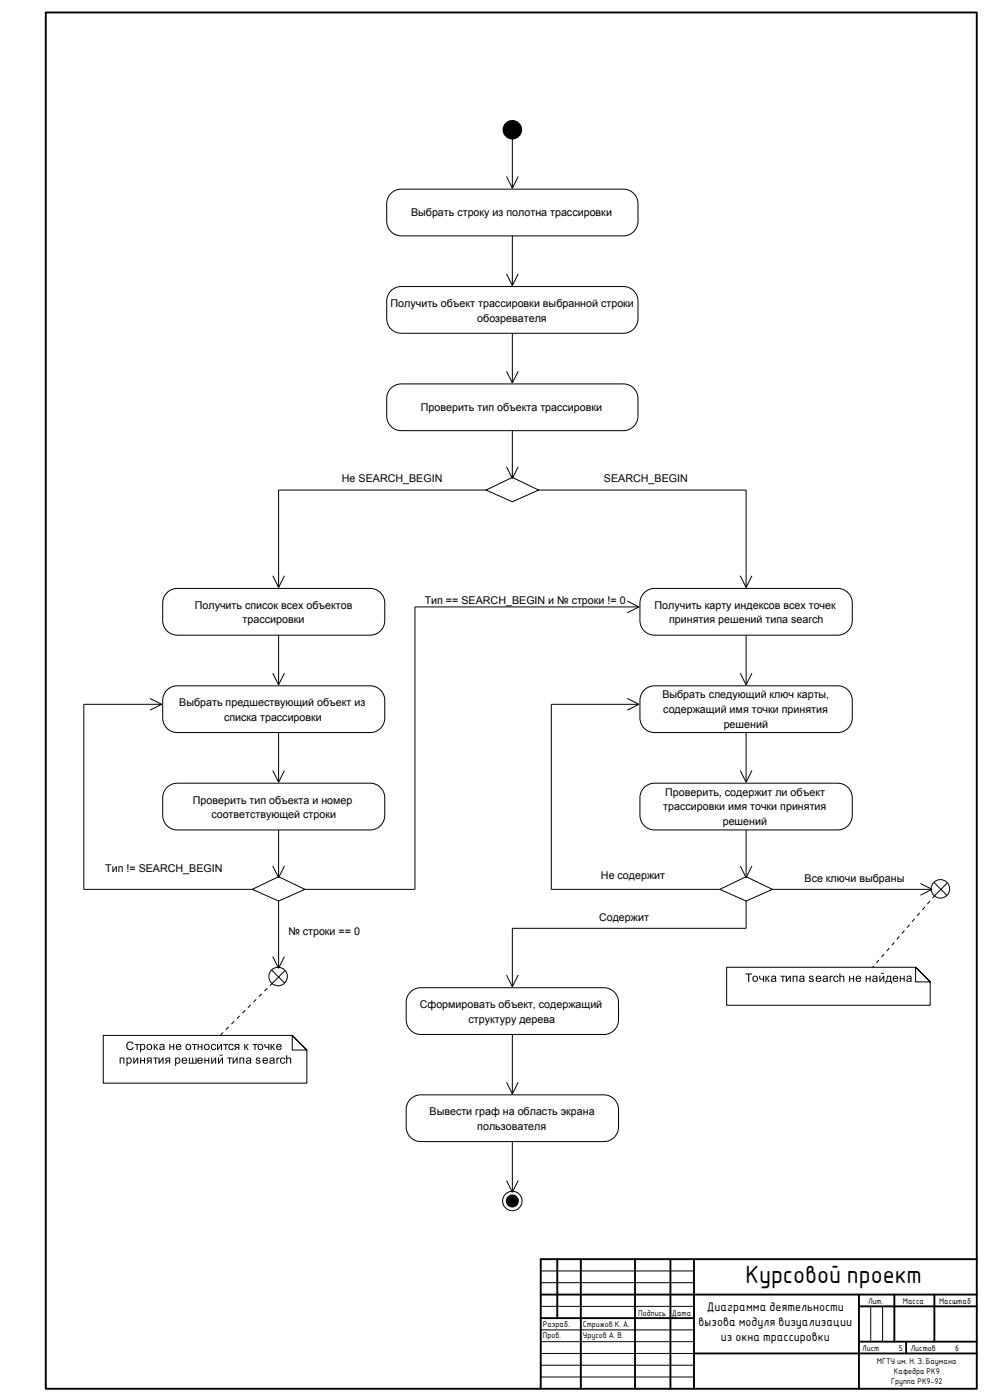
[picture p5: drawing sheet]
<svg xmlns="http://www.w3.org/2000/svg" width="420mm" height="594mm" viewBox="0 0 420 594" stroke-linecap="round" stroke-linejoin="round" font-family="sans-serif">
<g fill="none" stroke="#000" stroke-width=".8">
<path d="M19.4 5.3h395v583.9h-395zM236.4 534.2v25.1M246.4 534.2v55M269.4 534.2v55M284.4 534.2v55M294.4 534.2v55M414.4 534.2h-185v55M229.4 549.3h185M229.4 559.3h65M364.4 554.3h50M364.4 549.3v39.9M379.4 549.3v20"/>
<path d="M396.4 549.3v20M294.4 574.3h120M364.4 569.3h50M384.4 569.3v5"/>
</g>
<path d="M229.4 539.2h65M229.4 544.2h65M229.4 554.3h65M369.4 554.3v15M374.4 554.3v15M229.4 564.3h65M229.4 569.3h65M229.4 574.3h65M229.4 579.2h65M229.4 584.2h65" fill="none" stroke="#000" stroke-width=".42"/>
<path d="M34.7 50.1h370.3v465.3h-370.3z" fill="#fff"/>
<g fill="#000">
<path d="M316.2 413h2.8v.5h-1.1v3.1h-.5v-3.1h-1.2zM319.2 415.3a1.28 1.28 0 0 1 2.5 0 1.28 1.28 0 0 1-2.5 0zM319.8 414.6a.89 .89 0 0 0-.1 1.3 .89 .89 0 0 0 1.3-.1 .88 .88 0 0 0 0-1.1 .88 .88 0 0 0-1.2-.1zM322.1 414h.4a.86 .86 0 0 0 .6 1.3l.6-.1v-1.2h.5v2.6h-.5v-1.1l-.9 .2-.6-.4zM324.7 414h.4v1.1l.9-1 .5-.1v.4l-.4 .1a.71 .71 0 0 0-.4 .7 .71 .71 0 0 0 .4 .6l.5 .8h-.5l-1-1.2v1.2h-.4zM327.3 414.3l1.2-.3a.76 .76 0 0 1 .8 .9l.1 1.7h-.4l-.1-.3a.88 .88 0 0 1-1.4 .3 .88 .88 0 0 1 0-1.4l1.1-.2a.56 .56 0 0 0-.4-.7 .56 .56 0 0 0-.7 .5l-.4-.1zM327.6 415.6a.57 .57 0 0 0 .7 .7 .57 .57 0 0 0 .3-.9zM331.1 414h2.1v.4h-.9v2.2h-.4v-2.2h-.8zM333.4 414h.4v2l1.2-2h.5v2.6h-.4v-2l-1.2 2h-.5zM336.3 414h2v2.6h-.4v-2.2h-1.2v2.2h-.4zM339.3 414.3l1.2-.3a.76 .76 0 0 1 .8 .9l.1 1.7h-.5l-.1-.3a.88 .88 0 0 1-1.3 .3 .88 .88 0 0 1 0-1.4l1.1-.2a.56 .56 0 0 0-.4-.7 .56 .56 0 0 0-.7 .5l-.4-.1zM339.6 415.6a.57 .57 0 0 0 .7 .7 .57 .57 0 0 0 .3-.9zM343.4 414.2l.7-.2 .8 .1 .3 .6-1-.4-.5 .2 .5 .5a.91 .91 0 0 1 1 1.2 .91 .91 0 0 1-1.5 .3l-.6-.7h.5l.3 .4a.48 .48 0 0 0 .8 0 .48 .48 0 0 0-.5-.7 .81 .81 0 0 1-.8-.3 .81 .81 0 0 1 0-1zM346.4 414.3a1.2 1.2 0 0 1 1.4-.2 1.2 1.2 0 0 1 .6 1.3h-1.9a.75 .75 0 0 0 .6 .9 .75 .75 0 0 0 .9-.5h.4a1.3 1.3 0 0 1-2 .6 1.3 1.3 0 0 1 0-2.1zM346.7 414.5l-.2 .6h1.5a.71 .71 0 0 0-.5-.7 .71 .71 0 0 0-.8 .1zM349.2 414.3l1.2-.3a.76 .76 0 0 1 .8 .9l.1 1.7h-.5v-.3a.88 .88 0 0 1-1.4 .3 .88 .88 0 0 1 0-1.4l1.1-.2a.57 .57 0 0 0-.4-.7 .57 .57 0 0 0-.7 .5l-.4-.1zM349.5 415.6a.57 .57 0 0 0 .7 .7 .57 .57 0 0 0 .3-.9zM352 414h.4v.4l.4-.4h.4v.5a.57 .57 0 0 0-.7 .1 .57 .57 0 0 0-.1 .6v1.4h-.4zM353.9 414.2a1.1 1.1 0 0 1 1.8 .6h-.4a.77 .77 0 0 0-1.1-.4 .77 .77 0 0 0-.2 1.2 .67 .67 0 0 0 .6 .7 .67 .67 0 0 0 .7-.7l.4 .1a1.25 1.25 0 0 1-1.9 .6 1.25 1.25 0 0 1 .1-2.1zM356.1 413h.4v1.3a.92 .92 0 0 1 1.1-.3 .92 .92 0 0 1 .6 1v1.6h-.4v-1.6a.63 .63 0 0 0-.8-.7 .63 .63 0 0 0-.5 .9v1.4h-.4zM360.2 414h.5v1.1h1.2v-1.1h.4v2.6h-.4v-1.2h-1.2v1.2h-.5zM363.3 414.3a1.2 1.2 0 0 1 1.5-.2 1.2 1.2 0 0 1 .6 1.3h-2a.75 .75 0 0 0 .6 .9 .75 .75 0 0 0 .9-.5h.4a1.3 1.3 0 0 1-1.9 .6 1.3 1.3 0 0 1-.1-2.1zM363.7 414.5l-.2 .6h1.4a.71 .71 0 0 0-.4-.7 .71 .71 0 0 0-.8 .1zM367.3 414h.4v1.1h1.2v-1.1h.4v2.6h-.4v-1.2h-1.2v1.2h-.4zM370.3 414.3l1.2-.3a.76 .76 0 0 1 .7 .9l.2 1.7h-.5l-.1-.3a.88 .88 0 0 1-1.3 .3 .88 .88 0 0 1 0-1.4l1.1-.2a.56 .56 0 0 0-.4-.7 .56 .56 0 0 0-.7 .5l-.4-.1zM370.6 415.6a.57 .57 0 0 0 .7 .7 .57 .57 0 0 0 .3-.9zM373.1 414h.4v2l1.2-2h.5v2.6h-.5v-2l-1.2 2h-.4zM373.7 412.7h.3a.43 .43 0 0 0 .4 .3 .43 .43 0 0 0 .4-.3h.3a.72 .72 0 0 1-.7 .6 .72 .72 0 0 1-.7-.6zM376.3 414h1.8l.3 3.3h-.4v-.7h-2v.7h-.4v-1.1l.5-.6zM376.6 414.4l-.3 1.8h1.3v-1.8zM379 414.3a1.2 1.2 0 0 1 1.5-.2 1.2 1.2 0 0 1 .6 1.3h-2a.75 .75 0 0 0 .6 .9 .75 .75 0 0 0 .9-.5h.4a1.3 1.3 0 0 1-1.9 .6 1.3 1.3 0 0 1-.1-2.1zM379.4 414.5l-.2 .6h1.4a.71 .71 0 0 0-.4-.7 .71 .71 0 0 0-.8 .1zM381.7 414h.5v1.1h1.2v-1.1h.4v2.6h-.4v-1.2h-1.2v1.2h-.5zM384.8 414.2l1.1-.2a.76 .76 0 0 1 .8 .9l.1 1.7h-.4l-.1-.3a.88 .88 0 0 1-1.3 .3 .88 .88 0 0 1-.1-1.4l1.2-.2a.57 .57 0 0 0-.5-.7 .57 .57 0 0 0-.6 .5l-.5-.1zM385.1 415.6a.57 .57 0 0 0 .7 .7 .57 .57 0 0 0 .3-.9z"/>
<path d="M50.8 448.7h2v2.6h-.4v-2.2h-1.2v2.2h-.4zM53.6 448.7h.4v.4a1.18 1.18 0 0 1 1.9 .9 1.18 1.18 0 0 1-1.8 1v1.3h-.5zM54.3 449.3a.88 .88 0 0 0-.3 1.2 .88 .88 0 0 0 1.2 .2 .88 .88 0 0 0 .3-1.2 .88 .88 0 0 0-1.2-.2zM56.5 448.7h.5v2l1.2-2h.5v2.6h-.5v-2l-1.2 2h-.5zM59.4 448.7h.5v1.1h1.2v-1.1h.4v2.6h-.4v-1.2h-1.2v1.2h-.5zM62.5 448.9l1.8-.2v2.6h-.4v-1h-.6l-.7 1h-.5l.9-1.1a.76 .76 0 0 1-.7-.4 .76 .76 0 0 1 .2-.9zM62.8 449.2v.6l1.1 .1v-.8zM65 448.7h2.1v.4h-.9v2.2h-.4v-2.2h-.8zM67.3 448.7h.4v2l1.2-2h.5v2.6h-.4v-2l-1.3 2h-.4zM70.3 448.9l1.9-.2v2.6h-.4v-1h-.6l-.7 1h-.6l.9-1.1a.76 .76 0 0 1-.7-.4 .76 .76 0 0 1 .2-.9zM70.6 449.2l.1 .6 1.1 .1v-.8zM74.3 448.7h.4v.4a1.18 1.18 0 0 1 1.9 .9 1.18 1.18 0 0 1-1.9 1v1.3h-.4zM74.9 449.3a.88 .88 0 0 0-.3 1.2 .88 .88 0 0 0 1.3 .2 .88 .88 0 0 0 .3-1.2 .88 .88 0 0 0-1.3-.2zM77.4 449a1.2 1.2 0 0 1 1.4-.2 1.2 1.2 0 0 1 .6 1.3h-1.9a.75 .75 0 0 0 .6 .9 .75 .75 0 0 0 .9-.5h.4a1.3 1.3 0 0 1-2 .6 1.3 1.3 0 0 1 0-2.1zM77.8 449.2l-.3 .6h1.5a.71 .71 0 0 0-.5-.7 .71 .71 0 0 0-.7 .1zM80.1 448.7h.4v2.2h1v-2.2h.5v2.2h1v-2.2h.4v2.6h-3.3zM84 449a1.2 1.2 0 0 1 1.4-.2 1.2 1.2 0 0 1 .6 1.3h-1.9a.75 .75 0 0 0 .6 .9 .75 .75 0 0 0 .9-.5h.4a1.3 1.3 0 0 1-2 .6 1.3 1.3 0 0 1 0-2.1zM84.4 449.2l-.3 .6h1.5a.71 .71 0 0 0-.4-.7 .71 .71 0 0 0-.8 .1zM86.7 448.7h.4v1.1h1.3v-1.1h.4v2.6h-.4v-1.2h-1.3v1.2h-.4zM89.6 448.7h.4v2l1.2-2h.5v2.6h-.4v-2l-1.2 2h-.5zM92.5 448.7h.4v2l1.2-2h.5v2.6h-.4v-2l-1.2 2h-.5zM93.1 447.4h.3a.43 .43 0 0 0 .4 .3 .43 .43 0 0 0 .4-.3h.3a.72 .72 0 0 1-.7 .6 .72 .72 0 0 1-.7-.6zM96.4 448.7h2.1v.4h-.9v2.2h-.4v-2.2h-.8zM98.7 448.7h.4v2l1.2-2h.5v2.6h-.4v-2l-1.2 2h-.5zM101.6 448.7h2v2.6h-.4v-2.2h-1.2v2.2h-.4zM104.7 448.9l1.1-.2a.76 .76 0 0 1 .8 .9l.1 1.7h-.5v-.3a.88 .88 0 0 1-1.4 .3 .88 .88 0 0 1 0-1.4l1.1-.2a.56 .56 0 0 0-.4-.7 .56 .56 0 0 0-.7 .5h-.4zM104.9 450.3a.57 .57 0 0 0 .7 .7 .57 .57 0 0 0 .3-.9zM108.7 448.9l.8-.2 .7 .2 .3 .5-1-.4-.5 .2 .5 .5a.91 .91 0 0 1 1 1.2 .91 .91 0 0 1-1.5 .4l-.6-.8h.5l.3 .4a.48 .48 0 0 0 .8 0 .48 .48 0 0 0-.5-.7 .81 .81 0 0 1-.8-.3 .81 .81 0 0 1 0-1zM111.7 449a1.2 1.2 0 0 1 1.4-.2 1.2 1.2 0 0 1 .6 1.3h-1.9a.75 .75 0 0 0 .6 .9 .75 .75 0 0 0 .9-.5h.4a1.3 1.3 0 0 1-2 .6 1.3 1.3 0 0 1 0-2.1zM112 449.2l-.2 .6h1.5a.71 .71 0 0 0-.5-.7 .71 .71 0 0 0-.8 .1zM114.6 448.9l1.1-.2a.76 .76 0 0 1 .8 .9l.1 1.7h-.4l-.1-.3a.88 .88 0 0 1-1.4 .3 .88 .88 0 0 1 0-1.4l1.1-.2a.57 .57 0 0 0-.4-.7 .57 .57 0 0 0-.7 .5h-.4zM114.8 450.3a.57 .57 0 0 0 .7 .7 .57 .57 0 0 0 .3-.9zM117.3 448.7h.4v.4l.4-.4h.4v.5a.57 .57 0 0 0-.7 .1 .57 .57 0 0 0-.1 .6v1.4h-.4zM119.2 448.9a1.1 1.1 0 0 1 1.8 .6h-.4a.77 .77 0 0 0-1.1-.4 .77 .77 0 0 0-.2 1.2 .67 .67 0 0 0 .6 .7 .67 .67 0 0 0 .7-.7l.4 .1a1.25 1.25 0 0 1-1.9 .6 1.25 1.25 0 0 1 .1-2.1zM121.4 447.7h.4v1.3a.92 .92 0 0 1 1.1-.3 .92 .92 0 0 1 .6 1v1.6h-.4v-1.6a.63 .63 0 0 0-.8-.7 .63 .63 0 0 0-.5 .9v1.4h-.4z"/>
<path d="M54.1 442.3a1.55 1.55 0 0 1 2.5 .6l-.4 .1a1.21 1.21 0 0 0-1.7-.5 1.21 1.21 0 0 0-.4 1.8 1.08 1.08 0 0 0 1.1 .9 1.08 1.08 0 0 0 1-.9l.5 .1a1.71 1.71 0 0 1-2.5 .9 1.71 1.71 0 0 1-.4-2.6zM57.1 442.9h2.1v.4h-.8v2.2h-.4v-2.2h-.9zM59.4 442.9h.4v.4a1.18 1.18 0 0 1 1.9 .9 1.18 1.18 0 0 1-1.8 1v1.3h-.5zM60 443.5a.88 .88 0 0 0-.2 1.2 .88 .88 0 0 0 1.2 .3 .88 .88 0 0 0 .3-1.3 .88 .88 0 0 0-1.3-.2zM62.2 444.2a1.28 1.28 0 0 1 2.5 0 1.28 1.28 0 0 1-2.5 0zM62.8 443.5a.89 .89 0 0 0-.1 1.3 .89 .89 0 0 0 1.3 0 .88 .88 0 0 0 0-1.2 .88 .88 0 0 0-1.2-.1zM65.2 442.9h.5v1.1l.8-1 .5-.1v.4l-.4 .1a.71 .71 0 0 0-.4 .7 .71 .71 0 0 0 .4 .6l.5 .8h-.5l-.9-1.2v1.2h-.5zM67.9 443.1l1.1-.2a.76 .76 0 0 1 .8 .9l.1 1.7h-.4l-.1-.3a.88 .88 0 0 1-1.4 .3 .88 .88 0 0 1 0-1.4l1.1-.2a.56 .56 0 0 0-.4-.7 .56 .56 0 0 0-.7 .5h-.4zM68.1 444.5a.57 .57 0 0 0 .7 .7 .57 .57 0 0 0 .4-.9zM71.8 442.9h.5v1.1h1.2v-1.1h.4v2.6h-.4v-1.1h-1.2v1.1h-.5zM74.9 443.2a1.2 1.2 0 0 1 1.4-.2 1.2 1.2 0 0 1 .6 1.3h-1.9a.75 .75 0 0 0 .6 .9 .75 .75 0 0 0 .9-.5h.4a1.3 1.3 0 0 1-1.9 .6 1.3 1.3 0 0 1-.1-2.1zM75.3 443.4l-.2 .6h1.4a.71 .71 0 0 0-.4-.7 .71 .71 0 0 0-.8 .1zM78.7 444.2a1.3 1.3 0 0 1 2.6 0 1.3 1.3 0 0 1-2.6 0zM79.4 443.5a.89 .89 0 0 0-.2 1.3 .89 .89 0 0 0 1.4 0 .88 .88 0 0 0-.1-1.2 .88 .88 0 0 0-1.1-.1zM81.5 442.9h2.1v.4h-.8v2.2h-.5v-2.2h-.8zM83.8 442.9h.5v1.1h1.2v-1.1h.4v2.6h-.4v-1.1h-1.2v1.1h-.5zM86.5 444.2a1.3 1.3 0 0 1 2.6 0 1.3 1.3 0 0 1-2.6 0zM87.2 443.5a.89 .89 0 0 0-.1 1.3 .89 .89 0 0 0 1.3 0 .88 .88 0 0 0 0-1.2 .88 .88 0 0 0-1.2-.1zM89.8 443.2a1.1 1.1 0 0 1 1.9 .5l-.5 .1a.77 .77 0 0 0-1.1-.4 .77 .77 0 0 0-.2 1.1 .67 .67 0 0 0 .7 .7 .67 .67 0 0 0 .7-.6h.4a1.25 1.25 0 0 1-2 .6 1.25 1.25 0 0 1 .1-2zM92.1 442.9h.4v2l1.2-2h.5v2.6h-.4v-1.9l-1.3 1.9h-.4zM94.7 442.9h2.1v.4h-.8v2.2h-.4v-2.2h-.9zM97.3 443.2a1.1 1.1 0 0 1 1.8 .5l-.4 .1a.77 .77 0 0 0-1.1-.4 .77 .77 0 0 0-.2 1.1 .67 .67 0 0 0 .6 .7 .67 .67 0 0 0 .7-.6h.4a1.25 1.25 0 0 1-1.9 .6 1.25 1.25 0 0 1 .1-2zM99.7 443.1l1.8-.2v2.6h-.4v-1l-.6 .1-.7 .9h-.5l.9-1a.76 .76 0 0 1-.7-.5 .76 .76 0 0 1 .2-.9zM100 443.4v.6l1.1 .1v-.8zM103.6 442.9h.5v1.1l.8-1 .5-.1v.4l-.4 .1a.71 .71 0 0 0-.4 .7 .71 .71 0 0 0 .4 .6l.5 .8h-.5l-.9-1.2v1.2h-.5zM107.1 442.9h2.1v.4h-.8v2.2h-.4v-2.2h-.9zM109.3 444.2a1.28 1.28 0 0 1 2.5 0 1.28 1.28 0 0 1-2.5 0zM109.9 443.5a.89 .89 0 0 0-.1 1.3 .89 .89 0 0 0 1.3 0 .88 .88 0 0 0 0-1.2 .88 .88 0 0 0-1.2-.1zM112.2 442.9h.4a.87 .87 0 0 0 .6 1.3l.6-.1v-1.2h.4v2.6h-.4v-1l-.9 .1-.6-.4zM114.8 442.9h.4v1.1l.9-1 .5-.1v.4l-.4 .1a.71 .71 0 0 0-.4 .7 .71 .71 0 0 0 .4 .6l.5 .8h-.5l-1-1.2v1.2h-.4zM117.5 443.2a1.2 1.2 0 0 1 1.4-.2 1.2 1.2 0 0 1 .6 1.3h-1.9a.75 .75 0 0 0 .6 .9 .75 .75 0 0 0 .8-.5h.5a1.3 1.3 0 0 1-2 .6 1.3 1.3 0 0 1 0-2.1zM117.8 443.4l-.2 .6h1.4a.71 .71 0 0 0-.4-.7 .71 .71 0 0 0-.8 .1z"/>
<circle cx="217.4" cy="55" r="4.1"/>
<circle cx="217.4" cy="509.6" r="2.75"/>
</g>
<g fill="none" stroke="#000" stroke-width=".42">
<path d="M217.4 58.8v21M214.9 74.9l2.5 4.9M219.8 74.9l-2.4 4.9M165.9 82.1l2.4-1.5 2-.4h94.2a6.2 6.2 0 0 1 6.2 6.2v7.5a6.2 6.2 0 0 1-6.2 6.2h-94.2a6.2 6.2 0 0 1-6.2-6.2v-8.5l.6-1.8zM214.9 116.2l2.5 5M217.4 100.1v21.1M219.8 116.2l-2.4 5M165.9 123.4l2.4-1.5 2-.3h94.2a6.2 6.2 0 0 1 6.2 6.2v7.4a6.2 6.2 0 0 1-6.2 6.2h-94.2a6.2 6.2 0 0 1-6.2-6.2v-8.4l.6-1.9zM214.9 157.5l2.5 5M217.4 141.4v21.1M219.8 157.5l-2.4 5M165.9 164.7l2.4-1.5 2-.3h94.2a6.2 6.2 0 0 1 6.2 6.2v7.4a6.2 6.2 0 0 1-6.2 6.2h-94.2a6.2 6.2 0 0 1-6.2-6.2v-8.4l.6-1.9z"/>
<path d="M214.9 198l2.5 5M217.4 182.7v20.3M219.8 198l-2.4 5M206.2 207.9h-88v41.3M206.2 207.9l11.2-5.3 11.1 5.3-11.1 5zM228.1 207.9h88.4v41.3M70.8 251.5l2.5-1.5 1.9-.3h81.8a6.2 6.2 0 0 1 6.2 6.2v7.4a6.2 6.2 0 0 1-6.2 6.2h-81.8a6.2 6.2 0 0 1-6.2-6.2l.1-8.4 .6-1.9zM115.7 244.3l2.5 4.9M120.7 244.3l-2.5 4.9M266.1 255l5 2.5M271.1 257.5h-95.1v119.8h-47.1M271.1 257.5l-5 2.5"/>
<path d="M273.3 251.5l2.4-1.5 2-.3h77.7a6.2 6.2 0 0 1 6.2 6.2v7.4a6.2 6.2 0 0 1-6.2 6.2h-77.7a6.2 6.2 0 0 1-6.2-6.2l.1-8.4 .6-1.9zM314 244.3l2.5 4.9M319 244.3l-2.5 4.9M118.2 269.5v21.1M316.5 269.5v21.1M63.7 296.4l4.9 2.4M68.6 298.8h-33v78.5h71.4M68.6 298.8l-4.9 2.5M70.8 292.8l2.5-1.5 1.9-.3h81.8a6.2 6.2 0 0 1 6.2 6.2v7.4a6.2 6.2 0 0 1-6.2 6.2h-81.8a6.2 6.2 0 0 1-6.2-6.2l.1-8.4 .6-1.9zM115.7 285.6l2.5 5M120.7 285.6l-2.5 5M266.1 296.4l5 2.4"/>
<path d="M271.1 298.8h-37.2v78.5h71.5M271.1 298.8l-5 2.5M273.3 292.8l2.4-1.5 2-.3h77.7a6.2 6.2 0 0 1 6.2 6.2v7.4a6.2 6.2 0 0 1-6.2 6.2h-77.7a6.2 6.2 0 0 1-6.2-6.2l.1-8.4 .6-1.9zM314 285.6l2.5 5M319 285.6l-2.5 5M118.2 310.8v21.1M316.5 310.8v21.1M70.8 334.1l2.5-1.5 1.9-.3h81.8a6.2 6.2 0 0 1 6.2 6.2v7.4a6.2 6.2 0 0 1-6.2 6.2h-81.8a6.2 6.2 0 0 1-6.2-6.2l.1-8.4 .6-1.9zM115.7 326.9l2.5 5M120.7 326.9l-2.5 5M273.3 334.1l2.4-1.5 2-.3h77.7a6.2 6.2 0 0 1 6.2 6.2v7.4a6.2 6.2 0 0 1-6.2 6.2h-77.7a6.2 6.2 0 0 1-6.2-6.2l.1-8.4 .6-1.9zM314 326.9l2.5 5"/>
<path d="M319 326.9l-2.5 5M118.2 352.1v20.3M316.5 352.1v20.3M107 377.3l11.2-5.3 11.1 5.3-11.1 5zM115.7 367.4l2.5 5M120.7 367.4l-2.5 5M305.4 377.3l11.1-5.3 11.2 5.3-11.2 5zM314 367.4l2.5 5M319 367.4l-2.5 5M327.7 377.3h67.8M390.5 374.9l5 2.4M395.5 377.3l-5 2.5"/>
<path d="M396.2 374.4l5.6 5.6M401.8 374.7l-5.3 5.3M118.2 381.9v28.9M316.5 381.9v12h-99.1v24.8M115.3 411.6l5.5 5.6M115.7 405.9l2.5 4.9M120.7 405.9l-2.5 4.9M120.8 411.9l-5.2 5.3M214.9 413.7l2.5 5M219.8 413.7l-2.4 5M308.3 410.4h80.1l6.2 6.2h-6.2v-6.2l6.2 6.2v9.9h-86.3zM43.8 439.3h80.2l6.2 6.2h-6.2v-6.2l6.2 6.2v14.1h-86.4z"/>
<path d="M174.1 420.9l2.5-1.5 1.9-.3h77.7a6.2 6.2 0 0 1 6.2 6.2v7.4a6.2 6.2 0 0 1-6.2 6.2h-77.7a6.2 6.2 0 0 1-6.2-6.2l.1-8.4 .6-1.9zM217.4 438.9v25.2M214.9 459.2l2.5 4.9M219.8 459.2l-2.4 4.9M174.1 466.3l2.5-1.5 1.9-.3h77.7a6.2 6.2 0 0 1 6.2 6.2v7.5a6.2 6.2 0 0 1-6.2 6.2h-77.7a6.2 6.2 0 0 1-6.2-6.2l.1-8.5 .6-1.8zM217.4 484.4v21.4M214.9 500.9l2.5 4.9M219.8 500.9l-2.4 4.9"/>
<circle cx="399" cy="377.1" r="3.9"/>
<circle cx="118" cy="414.3" r="3.9"/>
<circle cx="217.4" cy="509.6" r="4.1"/>
</g>
<path d="M396.7 379.8l-26.5 30.6M115.7 417l-22.3 22.3" fill="none" stroke="#000" stroke-width=".42" stroke-dasharray="1.7 1.7" stroke-linecap="butt"/>
<text font-size="10.2" x="316.2" y="544.5">Курсовой проект</text>
<g font-size="5.1">
<text x="299.8" y="556.4">Диаграмма деятельности</text>
<text x="296.4" y="562.8">вызова модуля визуализации</text>
<text x="305.8" y="569.1">из окна трассировки</text>
</g>
<g font-size="4.5">
<text x="174.4" y="91.8">Выбрать строку из полотна трассировки</text>
<text x="165.7" y="130.2">Получить объект трассировки выбранной строки</text>
<text x="202.5" y="136.4">обозревателя</text>
<text x="178.5" y="174.5">Проверить тип объекта трассировки</text>
<text x="145.1" y="204.6">Не SEARCH_BEGIN</text>
<text x="256.2" y="204.6">SEARCH_BEGIN</text>
<text x="180.2" y="256.3">Тип == SEARCH_BEGIN и № строки != 0</text>
<text x="82.7" y="258.3">Получить список всех объектов</text>
<text x="277.7" y="258.3">Получить карту индексов всех точек</text>
<text x="102.9" y="264.5">трассировки</text>
<text x="283.9" y="264.5">принятия решений типа search</text>
<text x="76" y="299.7">Выбрать предшествующий объект из</text>
<text x="281" y="296.4">Выбрать следующий ключ карты,</text>
<text x="95.1" y="305.9">списка трассировки</text>
<text x="281.4" y="302.6">содержащий имя точки принятия</text>
<text x="307" y="308.7">решений</text>
<text x="81.8" y="341">Проверить тип объекта и номер</text>
<text x="282.2" y="337.7">Проверить, содержит ли объект</text>
<text x="89.7" y="347.2">соответствующей строки</text>
<text x="281.4" y="343.9">трассировки имя точки принятия</text>
<text x="306.6" y="350.1">решений</text>
<text x="44.6" y="369.9">Тип != SEARCH_BEGIN</text>
<text x="255" y="372.8">Не содержит</text>
<text x="341.3" y="374">Все ключи выбраны</text>
<text x="254.1" y="390.6">Содержит</text>
<text x="122.3" y="396.8">№ строки == 0</text>
<text x="178.1" y="427.8">Сформировать объект, содержащий</text>
<text x="198.8" y="433.9">структуру дерева</text>
<text x="182.2" y="473.2">Вывести граф на область экрана</text>
<text x="202.5" y="479.4">пользователя</text>
</g>
<g font-size="3.4">
<text x="368.3" y="553.1">Лит.</text>
<text x="383.1" y="553.1">Масса</text>
<text x="398.4" y="553.1">Масштаб</text>
<text x="230.3" y="563">Разраб.</text>
<text x="247.2" y="562.9">Стрижов К. А.</text>
<text x="270.7" y="558.2">Подпись</text>
<text x="285.1" y="558.3">Дата</text>
<text x="230.3" y="567.9">Пров.</text>
<text x="247.3" y="567.9">Урусов А. В.</text>
<text x="365.8" y="573.3">Лист</text>
<text x="381.3" y="573.3">5</text>
<text x="386.4" y="573.2">Листов</text>
<text x="405.3" y="573.2">6</text>
<text x="372" y="578.7">МГТУ им. Н. Э. Баумана</text>
<text x="378" y="587.1">Группа РК9-92</text>
<text x="379.2" y="582.9">Кафедра РК9</text>
</g>
</svg>
